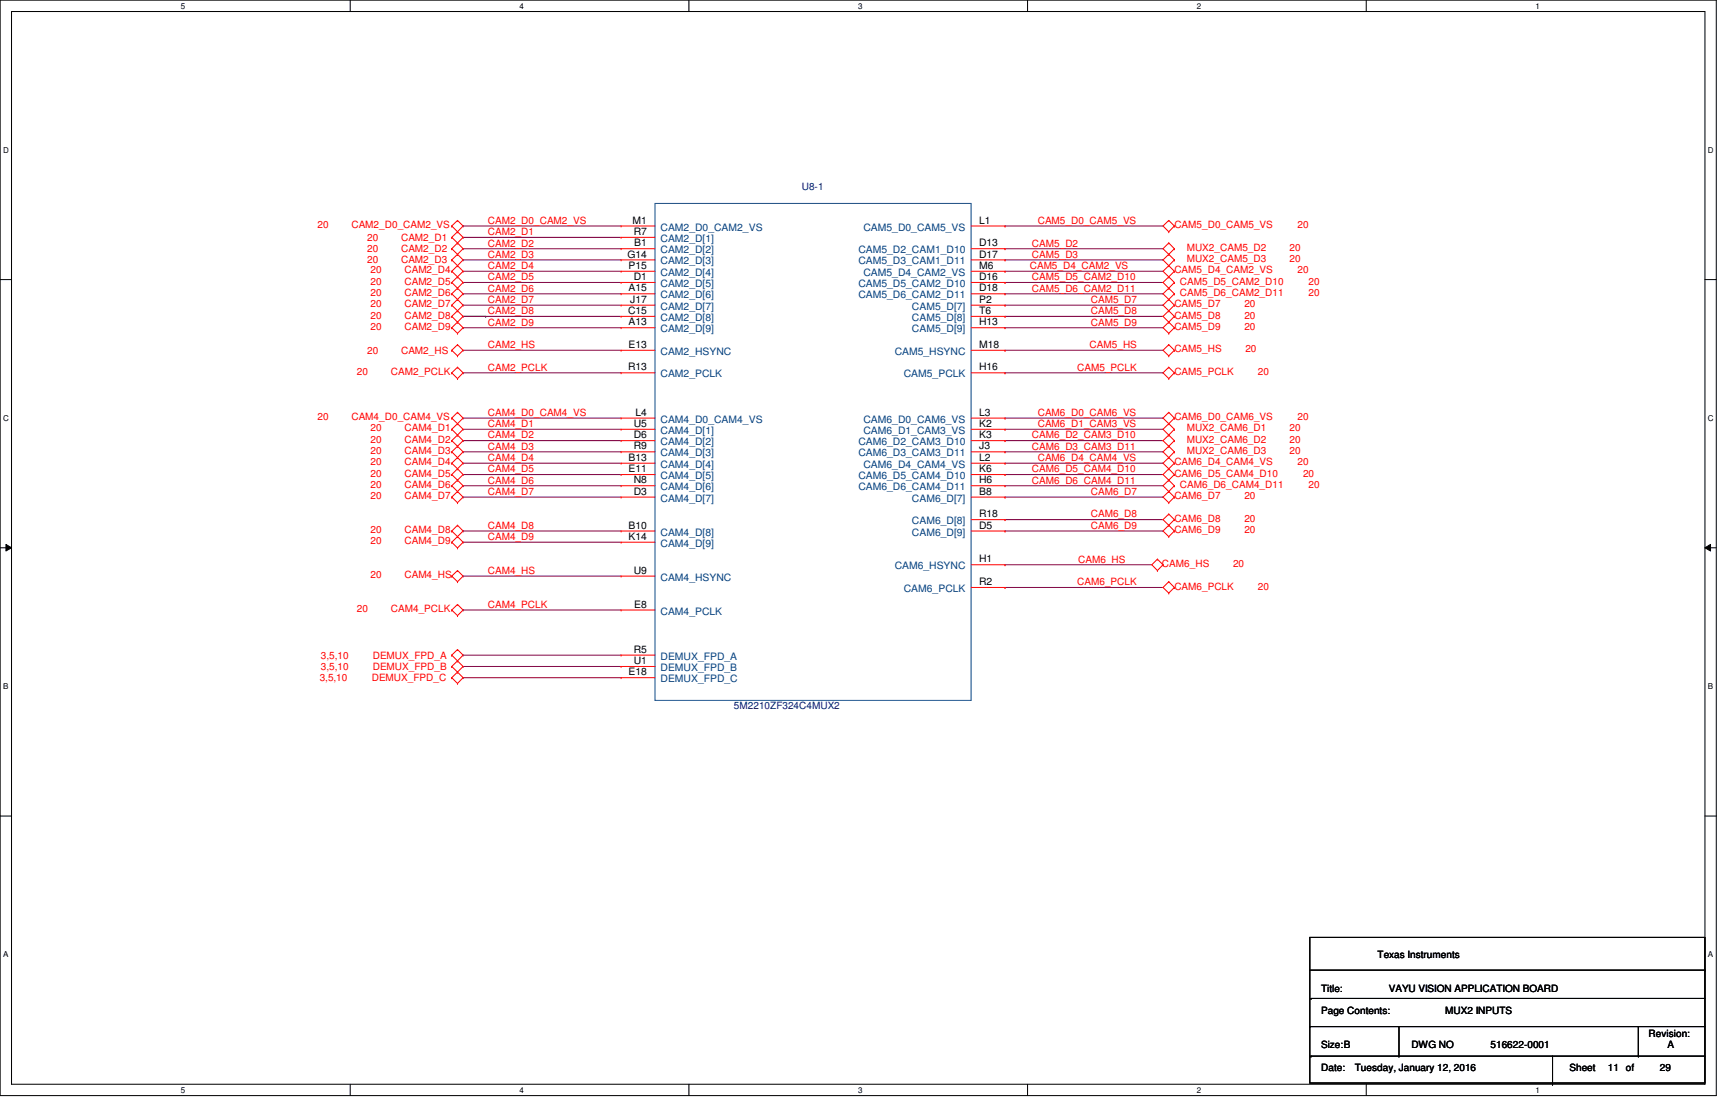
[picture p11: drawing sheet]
<svg xmlns="http://www.w3.org/2000/svg" width="432mm" height="279mm" viewBox="0 0 432 279" stroke-linecap="round" stroke-linejoin="round" font-family="sans-serif">
<path d="M0 0h428.6v273.6h-428.6zM2.9 2.9h422.9v267.8h-422.9z" fill="none" stroke="#000" stroke-width=".25"/>
<g fill="#fff">
<path d="M45.2 .4h1.1v2.2h-1.1z"/>
<path d="M45.2 271.1h1.1v2.2h-1.1z"/>
</g>
<path d="M87.5 0v2.9M87.5 270.7v2.9" fill="none" stroke="#000" stroke-width=".25"/>
<g fill="#fff">
<path d="M129.8 .4h1.1v2.2h-1.1z"/>
<path d="M129.8 271.1h1.1v2.2h-1.1z"/>
</g>
<path d="M172 0v2.9M172 270.7v2.9" fill="none" stroke="#000" stroke-width=".25"/>
<g fill="#fff">
<path d="M214.3 .4h1.1v2.2h-1.1z"/>
<path d="M214.3 271.1h1.1v2.2h-1.1z"/>
</g>
<path d="M256.6 0v2.9M256.6 270.7v2.9" fill="none" stroke="#000" stroke-width=".25"/>
<g fill="#fff">
<path d="M298.9 .4h1.1v2.2h-1.1z"/>
<path d="M298.9 271.1h1.1v2.2h-1.1z"/>
</g>
<path d="M341.2 0v2.9M341.2 270.7v2.9" fill="none" stroke="#000" stroke-width=".25"/>
<g fill="#fff">
<path d="M383.5 .4h1.1v2.2h-1.1z"/>
<path d="M383.5 271.1h1.1v2.2h-1.1z"/>
<path d="M.8 36.3h1.4v2.3h-1.4z"/>
<path d="M426.5 36.3h1.4v2.3h-1.4z"/>
<path d="M.8 103.3h1.4v2.2h-1.4z"/>
<path d="M426.5 103.3h1.4v2.2h-1.4z"/>
</g>
<path d="M0 69.8h2.9M425.8 69.8h2.8" fill="none" stroke="#000" stroke-width=".25"/>
<g fill="#fff">
<path d="M.8 170.2h1.3v2.3h-1.3z"/>
<path d="M426.5 170.2h1.3v2.3h-1.3z"/>
</g>
<path d="M0 136.8h2.9M1.5 135.9l1.4 .9-1.4 .8zM425.8 136.8l1.4-.9v1.7zM425.8 136.8h2.8" fill="none" stroke="#000" stroke-width=".25"/>
<path d="M1.5 135.9l1.4 .9-1.4 .8zM425.8 136.8l1.4-.9v1.7z" fill="#000"/>
<g fill="#fff">
<path d="M.8 237.2h1.3v2.2h-1.3z"/>
<path d="M426.5 237.2h1.3v2.2h-1.3z"/>
</g>
<g fill="none" stroke="#000" stroke-width=".25">
<path d="M115.7 79h5.6M121.3 79h.1M0 203.8h2.9M425.8 203.8h2.8M327.1 234.1h98.7v36.3h-98.7zM327.1 256.3h.1M327.1 242.2h98.7M327.1 256.3h98.7M327.4 249.3h.1M327.4 249.3h98.4M349.4 256.3v7.4M409.2 256.3v7.4"/>
<path d="M425.8 242.2h.1M327.4 263.7h.1M327.4 263.7h98.4M349.4 263.7h.1M387.7 270.7h.1M387.7 263.7v7M409.2 263.7h.1"/>
</g>
<g fill="none" stroke="#800040" stroke-width=".25">
<path d="M115.7 59.3h.1M115.7 56.4h.1M115.7 59.3h39.4M115.7 56.4h39.4M251 56.4h.1M251 56.4h39.4M115.7 64.9h.1M115.7 62.1h.1M115.7 76.2h.1M115.7 73.4h.1M115.7 79h.1M115.7 70.5h.1"/>
<path d="M115.7 67.7h.1M115.7 64.9h39.4M115.7 62.1h39.4M115.7 76.2h39.4M115.7 73.4h39.4M115.7 79h39.4M115.7 70.5h39.4M115.7 67.7h39.4M251 70.5h.1M251 67.7h.1M251 76.2h.1M251 79h.1"/>
<path d="M251 62.1h.1M251 64.9h.1M251 73.4h.1M251 64.9h39.4M251 62.1h39.4M251 76.2h39.4M251 73.4h39.4M251 79h39.4M251 70.5h39.4M251 67.7h39.4M115.7 87.5h.1M115.7 81.8h.1"/>
<path d="M115.7 93.1h.1M115.7 87.5h39.4M115.7 93.1h39.4M115.7 81.8h39.4M251 93.1h.1M251 87.5h.1M251 81.8h.1M251 87.5h39.4M251 93.1h39.4M251 81.8h39.4M115.7 104.4h.1M115.7 110h.1"/>
<path d="M115.7 107.2h.1M115.7 112.8h.1M115.7 118.5h.1M115.7 115.7h.1M115.7 104.4h39.4M115.7 110h39.4M115.7 107.2h39.4M115.7 112.8h39.4M115.7 115.7h39.4M115.7 118.5h39.4M251 115.7h.1M251 118.5h.1"/>
<path d="M251 104.4h.1M251 110h.1M251 107.2h.1M251 112.8h.1M251 104.4h39.4M251 110h39.4M251 107.2h39.4M251 112.8h39.4M251 115.7h39.4M251 118.5h39.4M115.7 124.1h.1M115.7 121.3h.1"/>
<path d="M115.7 135.4h.1M115.7 132.6h.1M115.7 124.1h39.4M115.7 121.3h39.4M115.7 135.4h39.4M115.7 132.6h39.4M251 124.1h.1M251 121.3h.1M251 129.8h.1M251 132.6h.1M251 124.1h39.4M251 121.3h39.4"/>
<path d="M251 129.8h39.4M251 132.6h39.4M115.7 143.8h.1M115.7 152.3h.1M115.7 143.8h39.4M115.7 152.3h39.4M251 141h.1M251 146.7h.1M251 141h36.7M251 146.7h39.4M115.7 163.6h.1M115.7 166.4h.1"/>
<path d="M115.7 169.2h.1M115.7 163.6h39.4M115.7 166.4h39.4M115.7 169.2h39.4"/>
</g>
<g fill="none" stroke="#f00" stroke-width=".25">
<path d="M112.8 59.3h.1M112.8 56.4h.1M112.8 56.4l2.9 2.9-2.9 2.8M112.8 59.3l1.5 1.4M114.3 57.9h.1M114.3 55h.1M114.3 57.9l-1.5 1.4M114.3 55l1.4 1.4-1.4 1.5M114.3 55l-1.5 1.4M155.1 59.3h.1M155.1 56.4h.1M155.1 59.3h8.5"/>
<path d="M155.1 56.4h8.5M242.5 56.4h8.5M251 56.4h.1M291.9 57.9h.1M291.9 55h.1M291.9 55l-1.5 1.4 1.5 1.5M291.9 55l1.4 1.4M293.3 56.4h.1M293.3 56.4l-1.4 1.5M112.8 64.9h.1M112.8 62.1h.1M112.8 76.2h.1"/>
<path d="M112.8 73.4h.1M112.8 79h.1M112.8 70.5h.1M112.8 67.7h.1M112.8 64.9l2.9 2.8-1.4 1.4M112.8 62.1l1.5 1.4M112.8 70.5l2.9 2.9-2.9 2.8M112.8 76.2l1.5 1.4M112.8 73.4l1.5 1.4M112.8 79l2.9 2.8-1.4 1.4M112.8 67.7l1.5 1.4M114.3 63.5h.1"/>
<path d="M114.3 66.3h.1M114.3 60.7h.1M114.3 74.8h.1M114.3 77.6h.1M114.3 72h.1M114.3 69.1h.1M114.3 63.5l1.4 1.4-1.4 1.4M114.3 63.5l-1.5 1.4M114.3 60.7l1.4 1.4-1.4 1.4M114.3 74.8l1.4 1.4-1.4 1.4M114.3 72l-1.5 1.4M114.3 77.6l1.4 1.4-1.4 1.4"/>
<path d="M114.3 77.6l-1.5 1.4M114.3 69.1l1.4 1.4-1.4 1.5M114.3 69.1l-1.5 1.4M114.3 66.3l-1.5 1.4M155.1 62.1h.1M155.1 64.9h.1M155.1 67.7h.1M155.1 70.5h.1M155.1 73.4h.1M155.1 76.2h.1M155.1 79h.1M155.1 62.1h8.5"/>
<path d="M155.1 64.9h8.5M155.1 67.7h8.5M155.1 70.5h8.5M155.1 73.4h8.5M155.1 76.2h8.5M155.1 79h8.5M242.5 62.1h8.5M242.5 64.9h8.5M242.5 67.7h8.5M242.5 70.5h8.5M242.5 73.4h8.5M242.5 76.2h8.5"/>
<path d="M242.5 79h8.5M251 76.2h.1M251 79h.1M251 62.1h.1M251 64.9h.1M251 67.7h.1M251 70.5h.1M251 73.4h.1M291.9 72h.1M291.9 69.1h.1M291.9 66.3h.1M291.9 77.6h.1"/>
<path d="M291.9 74.8h.1M291.9 63.5h.1M291.9 60.7h.1M291.9 77.6l-1.5 1.4 2.9 2.8M291.9 69.1l-1.5 1.4 2.9 2.9M291.9 69.1l1.4 1.4M291.9 66.3l-1.5 1.4 1.5 1.4M291.9 63.5l-1.5 1.4 2.9 2.8M291.9 74.8l1.4 1.4M291.9 77.6l1.4 1.4M291.9 72l-1.5 1.4 1.5 1.4M291.9 60.7l-1.5 1.4 1.5 1.4"/>
<path d="M291.9 60.7l1.4 1.4M291.9 63.5l1.4 1.4M293.3 70.5h.1M293.3 67.7h.1M293.3 76.2h.1M293.3 79h.1M293.3 73.4h.1M293.3 62.1h.1M293.3 64.9h.1M293.3 70.5l-1.4 1.5M293.3 67.7l-1.4 1.4M293.3 73.4l-2.9 2.8 1.5 1.4"/>
<path d="M293.3 76.2l-1.4 1.4M293.3 79l-1.4 1.4M293.3 62.1l-1.4 1.4M293.3 64.9l-1.4 1.4M112.8 87.5h.1M112.8 81.8h.1M112.8 93.1h.1M112.8 87.5l1.5 1.4M112.8 81.8l1.5 1.4M112.8 93.1l1.5 1.4M114.3 86.1h.1M114.3 88.9h.1"/>
<path d="M114.3 80.4h.1M114.3 83.2h.1M114.3 94.5h.1M114.3 91.7h.1M114.3 86.1l1.4 1.4-1.4 1.4M114.3 86.1l-1.5 1.4M114.3 80.4l-1.5 1.4M114.3 91.7l1.4 1.4-1.4 1.4M114.3 91.7l-1.5 1.4M155.1 81.8h.1M155.1 87.5h.1M155.1 93.1h.1"/>
<path d="M155.1 81.8h8.5M155.1 87.5h8.5M155.1 93.1h8.5M242.5 81.8h8.5M242.5 87.5h8.5M242.5 93.1h8.5M251 81.8h.1M251 87.5h.1M251 93.1h.1M291.9 94.5h.1M291.9 91.7h.1M291.9 88.9h.1"/>
<path d="M291.9 86.1h.1M291.9 83.2h.1M291.9 80.4h.1M291.9 91.7l-1.5 1.4 1.5 1.4M291.9 91.7l1.4 1.4M291.9 86.1l-1.5 1.4 1.5 1.4M291.9 86.1l1.4 1.4M291.9 80.4l-1.5 1.4 1.5 1.4M293.3 93.1h.1M293.3 87.5h.1M293.3 81.8h.1M293.3 93.1l-1.4 1.4"/>
<path d="M293.3 87.5l-1.4 1.4M293.3 81.8l-1.4 1.4M112.8 104.4h.1M112.8 110h.1M112.8 107.2h.1M112.8 112.8h.1M112.8 118.5h.1M112.8 115.7h.1M112.8 104.4l1.5 1.4M112.8 107.2l2.9 2.8-1.4 1.4M112.8 110l1.5 1.4M112.8 112.8l2.9 2.9-2.9 2.8"/>
<path d="M112.8 118.5l1.5 1.4M112.8 115.7l1.5 1.4M114.3 105.8h.1M114.3 103h.1M114.3 111.4h.1M114.3 108.6h.1M114.3 119.9h.1M114.3 114.3h.1M114.3 117.1h.1M114.3 103l1.4 1.4-1.4 1.4M114.3 103l-1.5 1.4M114.3 108.6l-1.5 1.4"/>
<path d="M114.3 119.9l1.4 1.4-1.4 1.4M114.3 119.9l-1.5 1.4M114.3 105.8l1.4 1.4-1.4 1.4M114.3 105.8l-1.5 1.4M114.3 111.4l1.4 1.4-1.4 1.5M114.3 111.4l-1.5 1.4M114.3 117.1l1.4 1.4-1.4 1.4M114.3 114.3l-1.5 1.4M155.1 107.2h.1M155.1 110h.1M155.1 112.8h.1M155.1 115.7h.1"/>
<path d="M155.1 118.5h.1M155.1 104.4h.1M155.1 107.2h8.5M155.1 110h8.5M155.1 112.8h8.5M155.1 115.7h8.5M155.1 118.5h8.5M155.1 104.4h8.5M242.5 107.2h8.5M242.5 110h8.5M242.5 112.8h8.5M242.5 115.7h8.5"/>
<path d="M242.5 118.5h8.5M242.5 104.4h8.5M251 104.4h.1M251 107.2h.1M251 110h.1M251 112.8h.1M251 115.7h.1M251 118.5h.1M291.9 119.9h.1M291.9 117.1h.1M291.9 114.3h.1M291.9 105.8h.1"/>
<path d="M291.9 103h.1M291.9 108.6h.1M291.9 111.4h.1M291.9 119.9l-1.5 1.4 2.9 2.8M291.9 119.9l1.4 1.4M291.9 114.3l-1.5 1.4 1.5 1.4M291.9 111.4l-1.5 1.4 2.9 2.9M291.9 117.1l1.4 1.4M291.9 103l-1.5 1.4 1.5 1.4M291.9 103l1.4 1.4M291.9 105.8l-1.5 1.4 2.9 2.8M291.9 105.8l1.4 1.4"/>
<path d="M291.9 108.6l-1.5 1.4 1.5 1.4M291.9 111.4l1.4 1.4M293.3 115.7h.1M293.3 118.5h.1M293.3 104.4h.1M293.3 107.2h.1M293.3 110h.1M293.3 112.8h.1M293.3 115.7l-2.9 2.8 1.5 1.4M293.3 118.5l-1.4 1.4M293.3 104.4l-1.4 1.4M293.3 107.2l-1.4 1.4"/>
<path d="M293.3 110l-1.4 1.4M293.3 112.8l-1.4 1.5M112.8 124.1h.1M112.8 121.3h.1M112.8 135.4h.1M112.8 132.6h.1M112.8 121.3l2.9 2.8-1.4 1.4M112.8 124.1l1.5 1.4M112.8 135.4l1.5 1.4M112.8 132.6l1.5 1.4M114.3 125.5h.1M114.3 122.7h.1"/>
<path d="M114.3 134h.1M114.3 136.8h.1M114.3 131.1h.1M114.3 122.7l-1.5 1.4M114.3 134l1.4 1.4-1.4 1.4M114.3 134l-1.5 1.4M114.3 131.1l1.4 1.5-1.4 1.4M114.3 131.1l-1.5 1.5M155.1 121.3h.1M155.1 124.1h.1M155.1 132.6h.1M155.1 135.4h.1"/>
<path d="M155.1 121.3h8.5M155.1 124.1h8.5M155.1 132.6h8.5M155.1 135.4h8.5M242.5 121.3h8.5M242.5 124.1h8.5M242.5 132.6h8.5M242.5 129.8h8.5M251 124.1h.1M251 129.8h.1M251 132.6h.1M251 121.3h.1"/>
<path d="M289.1 139.6h.1M289.1 139.6l-1.4 1.4 1.4 1.5M289.1 139.6l1.3 1.4M291.9 125.5h.1M291.9 122.7h.1M291.9 131.1h.1M291.9 128.4h.1M291.9 134h.1M291.9 122.7l-1.5 1.4 1.5 1.4M291.9 128.4l-1.5 1.4 1.5 1.3M291.9 128.4l1.4 1.4M291.9 131.1l1.4 1.5"/>
<path d="M293.3 124.1h.1M293.3 121.3h.1M293.3 129.8h.1M293.3 132.6h.1M293.3 124.1l-1.4 1.4M293.3 121.3l-1.4 1.4M293.3 129.8l-2.9 2.8 1.5 1.4M293.3 132.6l-1.4 1.4M112.8 143.8h.1M112.8 152.3h.1M112.8 143.8l1.5 1.4M112.8 152.3l1.5 1.4"/>
<path d="M114.3 145.2h.1M114.3 142.5h.1M114.3 150.9h.1M114.3 153.7h.1M114.3 142.5l1.4 1.3-1.4 1.4M114.3 142.5l-1.5 1.3M114.3 150.9l1.4 1.4-1.4 1.4M114.3 150.9l-1.5 1.4M155.1 143.8h.1M155.1 152.3h.1M155.1 143.8h8.5M155.1 152.3h8.5"/>
<path d="M242.5 141h8.5M242.5 146.7h8.5M251 141h.1M251 146.7h.1M289.1 142.5h.1M290.4 141h.1M290.4 141l-1.3 1.5M291.9 148.1h.1M291.9 145.2h.1M291.9 145.2l-1.5 1.5 1.5 1.4M291.9 145.2l1.4 1.5M293.3 146.7h.1"/>
<path d="M293.3 146.7l-1.4 1.4M112.8 163.6h.1M112.8 166.4h.1M112.8 169.2h.1M112.8 163.6l2.9 2.8-1.4 1.4M112.8 166.4l1.5 1.4M112.8 169.2l1.5 1.4M114.3 162.2h.1M114.3 165h.1M114.3 167.8h.1M114.3 170.6h.1M114.3 162.2l1.4 1.4-1.4 1.4"/>
<path d="M114.3 162.2l-1.5 1.4M114.3 165l-1.5 1.4M114.3 167.8l1.4 1.4-1.4 1.4M114.3 167.8l-1.5 1.4M155.1 163.6h.1M155.1 166.4h.1M155.1 169.2h.1M155.1 163.6h8.5M155.1 166.4h8.5M155.1 169.2h8.5"/>
</g>
<path d="M163.6 50.8h78.9v124.1h-78.9z" fill="none" stroke="#00f" stroke-width=".25"/>
<g font-size="2.5" fill="#000080">
<text x="200.2" y="47.4">U8-1</text>
<text x="183.3" y="177.1">5M2210ZF324C4MUX2</text>
</g>
<g font-size="2.5" fill="#f00">
<text x="79.3" y="57">20</text>
<text x="87.8" y="57">CAM2_D0_CAM2_VS</text>
<text x="121.8" y="58.7">CAM2_D1</text>
<text x="121.8" y="55.9">CAM2_D0_CAM2_VS</text>
<text x="259.2" y="55.9">CAM5_D0_CAM5_VS</text>
<text x="293.3" y="57">CAM5_D0_CAM5_VS</text>
<text x="324" y="57">20</text>
<text x="91.7" y="65.7">20</text>
<text x="91.7" y="62.9">20</text>
<text x="91.7" y="60.1">20</text>
<text x="100.2" y="65.7">CAM2_D3</text>
<text x="100.2" y="62.9">CAM2_D2</text>
<text x="100.2" y="60.1">CAM2_D1</text>
<text x="121.8" y="64.3">CAM2_D3</text>
<text x="121.8" y="61.6">CAM2_D2</text>
<text x="257.7" y="61.6">CAM5_D2</text>
<text x="257.7" y="64.3">CAM5_D3</text>
<text x="296.4" y="62.7">MUX2_CAM5_D2</text>
<text x="296.4" y="65.4">MUX2_CAM5_D3</text>
<text x="322" y="62.7">20</text>
<text x="322" y="65.4">20</text>
<text x="92.5" y="71.1">20</text>
<text x="92.5" y="68.3">20</text>
<text x="101" y="71.1">CAM2_D5</text>
<text x="101" y="68.3">CAM2_D4</text>
<text x="121.8" y="70">CAM2_D5</text>
<text x="121.8" y="67.2">CAM2_D4</text>
<text x="257.2" y="67.2">CAM5_D4_CAM2_VS</text>
<text x="257.7" y="70">CAM5_D5_CAM2_D10</text>
<text x="293.3" y="68.3">CAM5_D4_CAM2_VS</text>
<text x="294.7" y="71.1">CAM5_D5_CAM2_D10</text>
<text x="324" y="68.3">20</text>
<text x="326.8" y="71.1">20</text>
<text x="92.5" y="76.8">20</text>
<text x="92.5" y="73.9">20</text>
<text x="101" y="76.8">CAM2_D7</text>
<text x="101" y="73.9">CAM2_D6</text>
<text x="121.8" y="75.6">CAM2_D7</text>
<text x="121.8" y="72.8">CAM2_D6</text>
<text x="257.7" y="72.8">CAM5_D6_CAM2_D11</text>
<text x="272.4" y="75.6">CAM5_D7</text>
<text x="293.3" y="76.8">CAM5_D7</text>
<text x="294.7" y="73.9">CAM5_D6_CAM2_D11</text>
<text x="310.8" y="76.8">20</text>
<text x="326.8" y="73.9">20</text>
<text x="92.5" y="79.5">20</text>
<text x="92.5" y="82.4">20</text>
<text x="101" y="79.5">CAM2_D8</text>
<text x="101" y="82.4">CAM2_D9</text>
<text x="121.8" y="78.4">CAM2_D8</text>
<text x="121.8" y="81.3">CAM2_D9</text>
<text x="272.4" y="81.3">CAM5_D9</text>
<text x="272.4" y="78.4">CAM5_D8</text>
<text x="293.3" y="82.4">CAM5_D9</text>
<text x="293.3" y="79.5">CAM5_D8</text>
<text x="310.8" y="82.4">20</text>
<text x="310.8" y="79.5">20</text>
<text x="91.7" y="88.3">20</text>
<text x="100.2" y="88.3">CAM2_HS</text>
<text x="121.8" y="86.9">CAM2_HS</text>
<text x="272.1" y="86.9">CAM5_HS</text>
<text x="293.3" y="88">CAM5_HS</text>
<text x="311" y="88">20</text>
<text x="89.2" y="93.6">20</text>
<text x="97.6" y="93.6">CAM2_PCLK</text>
<text x="121.8" y="92.5">CAM2_PCLK</text>
<text x="269" y="92.5">CAM5_PCLK</text>
<text x="293.3" y="93.6">CAM5_PCLK</text>
<text x="314.2" y="93.6">20</text>
<text x="79.3" y="104.9">20</text>
<text x="87.8" y="104.9">CAM4_D0_CAM4_VS</text>
<text x="92.5" y="107.7">20</text>
<text x="101" y="107.7">CAM4_D1</text>
<text x="121.8" y="103.8">CAM4_D0_CAM4_VS</text>
<text x="121.8" y="106.6">CAM4_D1</text>
<text x="259.2" y="103.8">CAM6_D0_CAM6_VS</text>
<text x="259.2" y="106.6">CAM6_D1_CAM3_VS</text>
<text x="293.3" y="104.9">CAM6_D0_CAM6_VS</text>
<text x="296.4" y="107.7">MUX2_CAM6_D1</text>
<text x="322" y="107.7">20</text>
<text x="324" y="104.9">20</text>
<text x="92.5" y="110.6">20</text>
<text x="92.5" y="113.4">20</text>
<text x="101" y="110.6">CAM4_D2</text>
<text x="101" y="113.4">CAM4_D3</text>
<text x="121.8" y="109.5">CAM4_D2</text>
<text x="121.8" y="112.3">CAM4_D3</text>
<text x="257.7" y="109.5">CAM6_D2_CAM3_D10</text>
<text x="257.7" y="112.3">CAM6_D3_CAM3_D11</text>
<text x="296.4" y="110.6">MUX2_CAM6_D2</text>
<text x="296.4" y="113.4">MUX2_CAM6_D3</text>
<text x="322" y="110.6">20</text>
<text x="322" y="113.4">20</text>
<text x="92.5" y="119">20</text>
<text x="92.5" y="116.2">20</text>
<text x="101" y="119">CAM4_D5</text>
<text x="101" y="116.2">CAM4_D4</text>
<text x="121.8" y="117.9">CAM4_D5</text>
<text x="121.8" y="115.1">CAM4_D4</text>
<text x="257.7" y="117.9">CAM6_D5_CAM4_D10</text>
<text x="259.2" y="115.1">CAM6_D4_CAM4_VS</text>
<text x="293.3" y="116.2">CAM6_D4_CAM4_VS</text>
<text x="293.3" y="119">CAM6_D5_CAM4_D10</text>
<text x="324" y="116.2">20</text>
<text x="325.4" y="119">20</text>
<text x="92.5" y="124.7">20</text>
<text x="92.5" y="121.8">20</text>
<text x="101" y="124.7">CAM4_D7</text>
<text x="101" y="121.8">CAM4_D6</text>
<text x="121.8" y="123.6">CAM4_D7</text>
<text x="121.8" y="120.7">CAM4_D6</text>
<text x="257.7" y="120.7">CAM6_D6_CAM4_D11</text>
<text x="272.4" y="123.6">CAM6_D7</text>
<text x="293.3" y="124.7">CAM6_D7</text>
<text x="294.7" y="121.8">CAM6_D6_CAM4_D11</text>
<text x="310.8" y="124.7">20</text>
<text x="326.8" y="121.8">20</text>
<text x="272.4" y="129.2">CAM6_D8</text>
<text x="293.3" y="130.3">CAM6_D8</text>
<text x="310.8" y="130.3">20</text>
<text x="92.5" y="135.9">20</text>
<text x="92.5" y="133.1">20</text>
<text x="101" y="135.9">CAM4_D9</text>
<text x="101" y="133.1">CAM4_D8</text>
<text x="121.8" y="134.8">CAM4_D9</text>
<text x="121.8" y="132">CAM4_D8</text>
<text x="272.4" y="132">CAM6_D9</text>
<text x="293.3" y="133.1">CAM6_D9</text>
<text x="310.8" y="133.1">20</text>
<text x="121.8" y="143.3">CAM4_HS</text>
<text x="269.3" y="140.5">CAM6_HS</text>
<text x="290.2" y="141.6">CAM6_HS</text>
<text x="307.9" y="141.6">20</text>
<text x="92.5" y="144.4">20</text>
<text x="101" y="144.4">CAM4_HS</text>
<text x="269" y="146.1">CAM6_PCLK</text>
<text x="293.3" y="147.2">CAM6_PCLK</text>
<text x="314.2" y="147.2">20</text>
<text x="89.2" y="152.9">20</text>
<text x="97.6" y="152.9">CAM4_PCLK</text>
<text x="121.8" y="151.8">CAM4_PCLK</text>
<text x="80.1" y="164.4">3,5,10</text>
<text x="80.1" y="167.3">3,5,10</text>
<text x="93.1" y="164.4">DEMUX_FPD_A</text>
<text x="93.1" y="167.3">DEMUX_FPD_B</text>
<text x="79.8" y="170.1">3,5,10</text>
<text x="92.8" y="170.1">DEMUX_FPD_C</text>
</g>
<g font-size="2.5">
<text x="158" y="55.8">M1</text>
<text x="158.3" y="58.7">R7</text>
<text x="244.5" y="55.8">L1</text>
<text x="156.7" y="64.3">G14</text>
<text x="158.4" y="61.5">B1</text>
<text x="244.5" y="61.5">D13</text>
<text x="244.5" y="64.3">D17</text>
<text x="157" y="67.1">P15</text>
<text x="158.3" y="69.9">D1</text>
<text x="244.5" y="67.1">M6</text>
<text x="244.5" y="69.9">D16</text>
<text x="157" y="72.8">A15</text>
<text x="157.4" y="75.6">J17</text>
<text x="244.5" y="75.6">P2</text>
<text x="244.5" y="72.8">D18</text>
<text x="156.8" y="78.4">C15</text>
<text x="157" y="81.2">A13</text>
<text x="244.5" y="78.4">T6</text>
<text x="244.5" y="81.2">H13</text>
<text x="157" y="86.9">E13</text>
<text x="244.5" y="86.9">M18</text>
<text x="156.8" y="92.5">R13</text>
<text x="244.5" y="92.5">H16</text>
<text x="158.3" y="106.6">U5</text>
<text x="158.7" y="103.8">L4</text>
<text x="244.5" y="103.8">L3</text>
<text x="244.5" y="106.6">K2</text>
<text x="158.3" y="109.4">D6</text>
<text x="158.3" y="112.2">R9</text>
<text x="244.5" y="109.4">K3</text>
<text x="244.5" y="112.2">J3</text>
<text x="157" y="115.1">B13</text>
<text x="157" y="117.9">E11</text>
<text x="244.5" y="115.1">L2</text>
<text x="244.5" y="117.9">K6</text>
<text x="158.3" y="120.7">N8</text>
<text x="158.3" y="123.5">D3</text>
<text x="244.5" y="123.5">B8</text>
<text x="244.5" y="120.7">H6</text>
<text x="157" y="132">B10</text>
<text x="244.5" y="129.2">R18</text>
<text x="244.5" y="132">D5</text>
<text x="157" y="134.8">K14</text>
<text x="158.3" y="143.3">U9</text>
<text x="244.5" y="140.4">H1</text>
<text x="244.5" y="146.1">R2</text>
<text x="158.4" y="151.7">E8</text>
<text x="158.3" y="163">R5</text>
<text x="158.3" y="165.8">U1</text>
<text x="157" y="168.6">E18</text>
<text x="344" y="239.1">Texas Instruments</text>
<text x="329.9" y="247.6">Title:</text>
<text x="346.8" y="247.6">VAYU VISION APPLICATION BOARD</text>
<text x="329.9" y="253.2">Page Contents:</text>
<text x="360.9" y="253.2">MUX2 INPUTS</text>
<text x="329.9" y="261.7">Size:B</text>
<text x="352.5" y="261.7">DWG NO</text>
<text x="372.2" y="261.7">516622-0001</text>
<text x="411.7" y="258.9">Revision:</text>
<text x="416.5" y="261.7">A</text>
<text x="329.9" y="267.3">Date:</text>
<text x="338.4" y="267.3">Tuesday, January 12, 2016</text>
<text x="392" y="267.3">Sheet</text>
<text x="401.5" y="267.3">11 of</text>
<text x="414.5" y="267.3">29</text>
</g>
<g font-size="2.5" fill="#004080">
<text x="165" y="57.6">CAM2_D0_CAM2_VS</text>
<text x="215.6" y="57.6">CAM5_D0_CAM5_VS</text>
<text x="165" y="60.4">CAM2_D[1]</text>
<text x="165" y="63.2">CAM2_D[2]</text>
<text x="214.4" y="63.2">CAM5_D2_CAM1_D10</text>
<text x="165" y="66">CAM2_D[3]</text>
<text x="165" y="68.9">CAM2_D[4]</text>
<text x="165" y="71.7">CAM2_D[5]</text>
<text x="214.4" y="66">CAM5_D3_CAM1_D11</text>
<text x="214.4" y="71.7">CAM5_D5_CAM2_D10</text>
<text x="215.6" y="68.9">CAM5_D4_CAM2_VS</text>
<text x="165" y="74.5">CAM2_D[6]</text>
<text x="165" y="77.3">CAM2_D[7]</text>
<text x="214.4" y="74.5">CAM5_D6_CAM2_D11</text>
<text x="227.8" y="77.3">CAM5_D[7]</text>
<text x="165" y="80.1">CAM2_D[8]</text>
<text x="165" y="83">CAM2_D[9]</text>
<text x="227.8" y="80.1">CAM5_D[8]</text>
<text x="227.8" y="83">CAM5_D[9]</text>
<text x="165" y="88.6">CAM2_HSYNC</text>
<text x="223.4" y="88.6">CAM5_HSYNC</text>
<text x="165" y="94.2">CAM2_PCLK</text>
<text x="225.7" y="94.2">CAM5_PCLK</text>
<text x="165" y="105.5">CAM4_D0_CAM4_VS</text>
<text x="215.6" y="105.5">CAM6_D0_CAM6_VS</text>
<text x="165" y="108.3">CAM4_D[1]</text>
<text x="165" y="111.2">CAM4_D[2]</text>
<text x="165" y="114">CAM4_D[3]</text>
<text x="214.4" y="111.2">CAM6_D2_CAM3_D10</text>
<text x="214.4" y="114">CAM6_D3_CAM3_D11</text>
<text x="215.6" y="108.3">CAM6_D1_CAM3_VS</text>
<text x="165" y="116.8">CAM4_D[4]</text>
<text x="165" y="119.6">CAM4_D[5]</text>
<text x="214.4" y="119.6">CAM6_D5_CAM4_D10</text>
<text x="215.6" y="116.8">CAM6_D4_CAM4_VS</text>
<text x="165" y="122.4">CAM4_D[6]</text>
<text x="165" y="125.3">CAM4_D[7]</text>
<text x="214.4" y="122.4">CAM6_D6_CAM4_D11</text>
<text x="227.8" y="125.3">CAM6_D[7]</text>
<text x="227.8" y="130.9">CAM6_D[8]</text>
<text x="165" y="133.7">CAM4_D[8]</text>
<text x="165" y="136.5">CAM4_D[9]</text>
<text x="227.8" y="133.7">CAM6_D[9]</text>
<text x="223.4" y="142.2">CAM6_HSYNC</text>
<text x="165" y="145">CAM4_HSYNC</text>
<text x="225.7" y="147.8">CAM6_PCLK</text>
<text x="165" y="153.5">CAM4_PCLK</text>
<text x="165" y="164.7">DEMUX_FPD_A</text>
<text x="165" y="167.6">DEMUX_FPD_B</text>
<text x="165" y="170.3">DEMUX_FPD_C</text>
</g>
<g font-size="2">
<text x="45.2" y="2.2">5</text>
<text x="129.8" y="2.2">4</text>
<text x="214.3" y="2.2">3</text>
<text x="298.9" y="2.2">2</text>
<text x="383.5" y="2.2">1</text>
<text x=".8" y="38.1">D</text>
<text x="426.5" y="38.1">D</text>
<text x=".8" y="105.1">C</text>
<text x="426.5" y="105.1">C</text>
<text x=".8" y="172">B</text>
<text x="426.5" y="172">B</text>
<text x=".8" y="239">A</text>
<text x="426.5" y="239">A</text>
<text x="45.2" y="272.9">5</text>
<text x="129.8" y="272.9">4</text>
<text x="214.3" y="272.9">3</text>
<text x="298.9" y="272.9">2</text>
<text x="383.5" y="272.9">1</text>
</g>
</svg>
